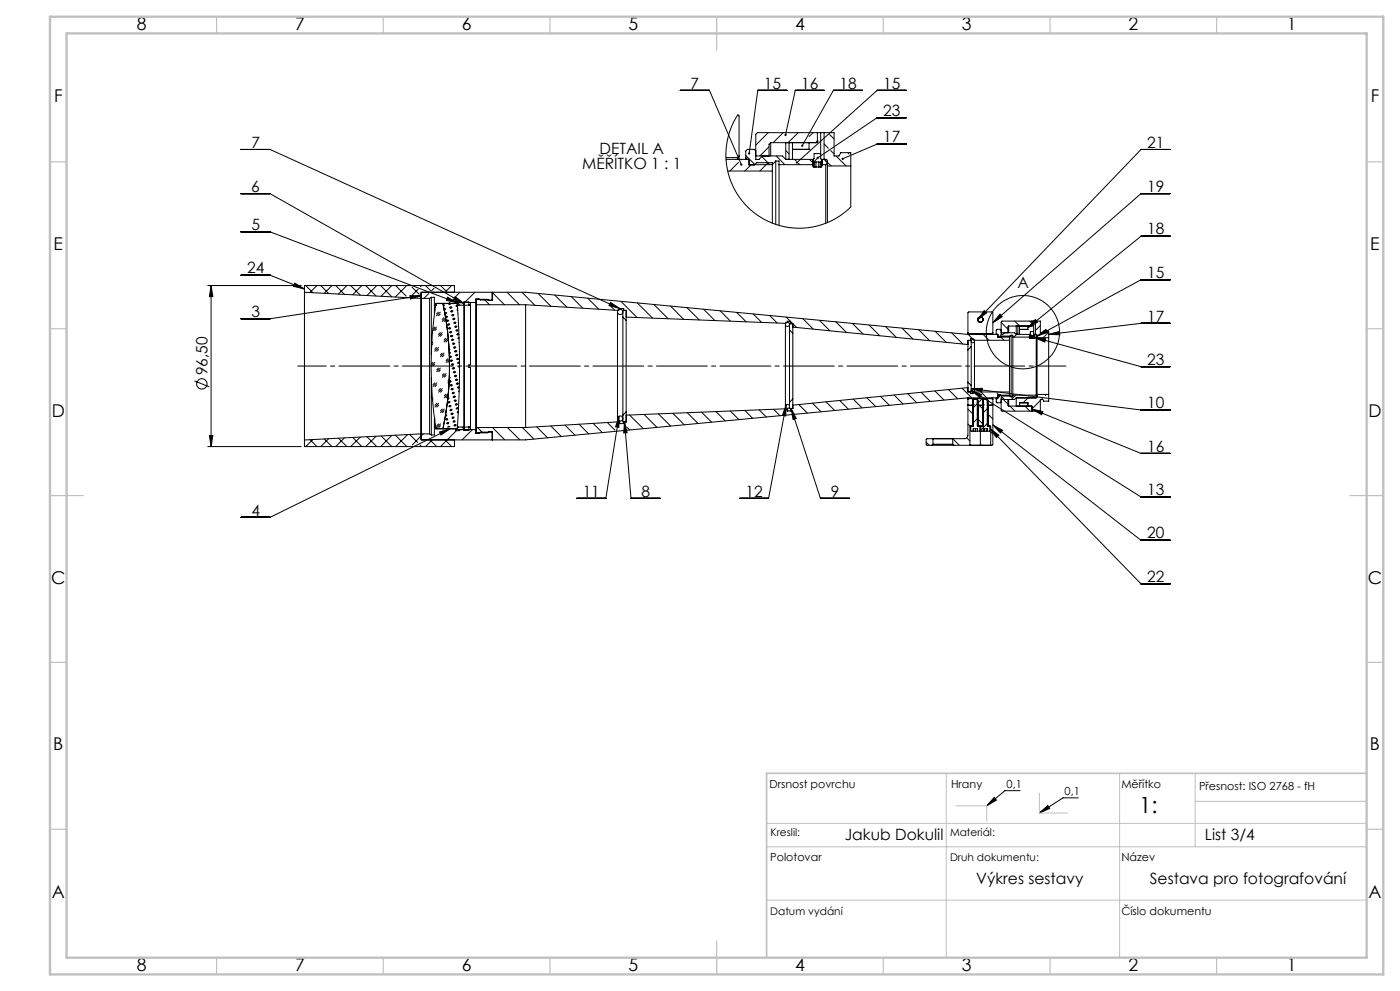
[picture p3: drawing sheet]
<svg xmlns="http://www.w3.org/2000/svg" width="420mm" height="297mm" viewBox="0 0 420 297" stroke-linecap="round" stroke-linejoin="round" font-family="sans-serif">
<g fill="none" stroke="#000" stroke-width=".3">
<path d="M204.1 27.1h8.7l9.6 22.2M230.5 39.8l-3.8 3.7M235 39.8l-3 3M236.1 27.1h-8.8l-2.5 18.9M239.5 39.8l-3.1 3M243.9 39.8l-1.2 1.1M245.2 39.8v3h-14M246.2 39.8h1M246.2 39.8v7.8l.3 .2M246.2 39.8h-19l-.5 .4v7.6h1l1-1.1M247.2 39.8v8l1 1M247.2 39.8h3v6.9h1.5l.5-.9h3v3.9"/>
<path d="M247.3 27.1h-8.7l-2.9 13.3M258.8 27.1h-8.8l-9.3 16.6M271.9 27.1h-8.8l-24 21.6M271.9 35.3h-8.8l-17.8 12-1.4 1.5M72.2 58h8.8l58.2 33M72.3 44.8h8.7l104.9 47.7M217.8 47.2h3.4M217.8 47.8h6.9v1.7h1.5l.8-.7h4.7v2.5M218 47.8l-.2 .1M218.3 51.3h13.4M221.2 47.2v.6M221.5 48.7l-2.5 2.6"/>
<path d="M221.7 46.7v-12l-.3-.3-1.4 2.4-1.1 2.5-.8 3.1-.3 2.6v3.3l.5 3 1.6 4.5 1.2 2.2 1.8 2.6 2.2 2.3 2.3 1.7 1.8 1.1 2.9 1.3 3 .9 2.8 .4 4.7-.1 4.9-1.2 3.9-1.9 3.8-3v-12.4M221.7 46.7v1.1M221.7 46.7l-.5 .5M222.5 47.8l-.2 .1M223.7 47.2v.6M223.7 47.2l.5 .6M223.7 46.6l2.8 2.8M225.2 49.5l-1.8 1.8M226.7 45.3l-.5-.5h-2l-.5 .5v1.9M226.7 46.7h8l1 1.1M228.5 46.9l2.5 2.5M230.4 48.8l-2.4 2.5"/>
<path d="M230.7 44l-2.7 2.7M231.2 42.8v3.9M231.2 42.8l-.5 .4v3.5M231.7 51.3v15.6M232.7 48.3v18.9M232.7 48.3l-1 1.1h-7M232.7 48.3h1v1.1M232.9 46.7l2.5 2.7M233.7 49.4v18.2M233.7 49.4h10M235.7 47.8h8.3M235.7 42.8v5"/>
<path d="M235.7 45.1l1 1M236.7 47.8v-5h1v5M237.7 44.8h.1M237.7 44.8h5M238.3 47.8l.6 .5M239.6 49l.4 .4M242.7 44.8h.1M242.7 42.8v2M242.9 47.8l1.1 1.1M243.7 49.4h.3M243.7 49.4h.4M243.7 49.6l.4 .2-.1 .3h2.4v-.3l.3-.2"/>
<path d="M243.7 49.6h.1M244 47.8l-.3 .3 .4 .3-.4 .2 .4 .3-.4 .2 .3 .3M244 47.8v1.3l-.3 .3M244 49.4l-.3 .2M244.4 50.1v-1.6h1.7v1.6M244.7 42.8h.1M244.8 48.5v1.6M245.2 42.3h.1M245.2 42.3l-.5 .5M245.6 48.5v1.6M246.2 46h-2v1.6l-.2 .2M246.4 47.8l.3 .2-.3 .3 .3 .2-.3 .3 .3 .2-.3 .4"/>
<path d="M246.4 49.4h.3M246.4 49.4l.3 .2M246.5 47.8h-.1M246.5 47.8h1.2M246.5 47.8v1.3l.2 .3M246.7 49.4h-.3M246.7 49.6h.1M246.7 49.4h1M247.2 47.6l.1 .2M247.2 43.1l1.3 1.3M247.7 47.8l.5 .4v1.5M247.7 49.4v17.5"/>
<path d="M247.7 47.8v.5M248.2 49.7v17M248.2 49.7h7M248.2 48.9l-.5 .5M248.2 48.6l1.1 1.1M248.9 40.3l1.3 1.4M249.2 45.2l1 .9M250.8 46.7l3 3M254.3 45.8l.4 .3M271.9 43.2h-8.8l-10.3 4.4M351 44.8h-8.7l-49 51M351 58h-8.7l-44.4 38.7"/>
<path d="M72.3 69.5h8.7l56.2 21.2M351 70.8h-8.7l-33.9 27.4M62.3 85.6h28M63.3 85.6l.6 3.3h-1.1zM63.3 85.6v48.2M72.3 82.5h8.7l10.3 4.1M88.4 84.9l2.9 1.7-3.2-.8zM91.3 87.6v44.3M91.3 87.6v-2h45v2M91.3 87.6l35 1.8M91.7 85.6l2.2 2.1M95.1 85.6l-2.1 2.1"/>
<path d="M96.2 85.6l2.4 2.4M99.6 85.6l-2.3 2.3M100.7 85.6l2.6 2.6M104.1 85.6l-2.6 2.5M105.2 85.6l2.9 2.9M108.5 85.6l-2.7 2.7M109.7 85.6l3.1 3.1M113 85.6l-2.9 3M114.2 85.6l3.3 3.4M117.5 85.6l-3.2 3.2M118.7 85.6l3.1 3.2M122 85.6l-3.4 3.4"/>
<path d="M123 88.6h3.3l-3.1 1zM123.6 86l2.2 2.2M125.4 86.7l-1.8 1.8M126.3 88.6l-45.3 6.9h-8.7M126.3 89.4v40.6M126.3 89.4v-1.8h31.4l132.7 12.6M126.3 89.4h2.6M126.5 85.6l-.3 .3M126.6 87.6l-.3 .2M127.7 85.6l1.5 1.5M128.6 88l-1.4 1.4M128.9 89.4v40.6"/>
<path d="M129.4 89.1v17.1M129.4 89.1h.9v2.4M129.4 89.1l-.5 .3M130.2 86.4l-.8 .8M130.3 91.5v2.5M130.3 91.5h.4M130.4 98l-.5 .5M130.7 91.5h.1M131 98l-1.1 1.1M131 98.6l-.6 .5M131 85.6v.1M131.5 93.6l-.5 .5"/>
<path d="M132.1 93.6l-1.1 1M132.1 99.7l-.5 .5M132.1 94.1l-.5 .5M132.2 85.6l1.7 1.7M132.6 99.7l-1 1.1M132.9 91a90.5 90.5 0 0 1 0 37.5l.2-.1M132.9 91h4.3a262.6 262.6 0 0 1 0 37.5M132.9 91h-2.1a122.3 122.3 0 0 0 0 37.5M133.1 91.3h-.1M133.2 95.2l-.6 .5M133.2 91.7h-.2M133.4 91.4l-.4 .1"/>
<path d="M133.5 92.4l-.3 .1M133.6 92.8l-.3 .1M133.7 95.3l-1.1 1M133.7 92.6l-.5 .1M133.7 95.8l-.5 .5M133.8 93.6l-.4 .1M133.8 94h-.3M134 93.7l-.5 .2M134.1 94.7l-.4 .1M134.2 95.1l-.4 .1M134.3 89.1l2.9 1.6-3.3-.7zM134.3 94.9l-.6 .1"/>
<path d="M134.4 95.9l-.4 .1M134.5 96.3h-.4M134.6 96l-.7 .2M134.7 97l-.4 .1M134.8 97.4l-.4 .1M134.9 97.2l-.7 .2M135 98.2h-.4M135.1 91l-.6 .1M135.1 98.6h-.4M135.1 90.4l-.4 .5M135.1 91.2l-.3 .1M135.2 98.3l-.7 .2"/>
<path d="M135.3 99.3l-.4 .1M135.4 91.9l-.4 .1M135.4 99.7l-.4 .1M135.5 92.3l-.4 .1M135.5 85.6l-1.7 1.7M135.5 99.4l-.7 .3M135.6 92.1l-.8 .1M135.6 93.1l-.3 .1M135.7 93.4l-.3 .2M135.9 93.2l-.8 .2M135.9 89.7h.1M136 94.2l-.4 .1"/>
<path d="M136.1 94.6l-.4 .1M136.2 94.4l-.7 .1M136.3 95.4l-.4 .1M136.4 95.7l-.4 .1M136.5 95.5l-.8 .2M136.6 88.9l2.6 2.1-3.1-1.2zM136.6 96.5l-.4 .1M136.7 96.9l-.4 .1M136.8 96.7l-.7 .1M136.9 97.6l-.4 .2M137 98l-.4 .1M137.1 97.8l-.7 .2"/>
<path d="M137.2 90.7v.2M137.2 90.7h2v.8M137.2 90.7v.8M137.2 92.6h.1M137.2 98.8l-.4 .1M137.2 91.5h.1M137.2 91.5h3.9M137.2 91.6l-.5 .2M137.2 91.4l-.3 .1M137.3 91.8l-.3 .1M137.3 90.7l.7 .8M137.3 92.8l-.2 .1"/>
<path d="M137.3 93h.1M137.3 99.2l-.4 .1M137.4 94h.1M137.4 99l-.7 .1M137.5 99.9l-.4 .1M137.7 90.3v.4M137.7 90.3l.5 .4M137.7 90.3h-1v.6h-5.9l-.1 .6M138 87.6l-1.3 1.3M138.2 90.7h4.5M138.2 90.7h.1M139.2 91.5v36.5"/>
<path d="M139.2 91.5v-1h1.5v1M139.6 90.5l-.3 .3M140.7 91.5h.1M141.1 91.5v17.9h-.4v.7h.4v17.8M141.1 90.7v.8M142.5 87.6l-3.1 3.1M142.7 90.7v38.1M142.9 91.3v36.8M142.9 91.3h14.8M143.7 89.6v.1M143.7 89.6l.4 .3h3.6M143.7 89.6h-1v1.1"/>
<path d="M145.2 89.7l1.7 1.6M147.7 87.7l3.6 3.6M147.7 87.6v2.5h-.9l-.6-.4h-3.3v1.6M152.1 87.6l3.7 3.7M156.6 87.6l3.9 3.9M157.7 91.3v36.8M157.7 91.3l27.7 1.7M161.4 87.9l3.9 3.9M166.4 88.4l3.7 3.7M171.4 88.9l3.4 3.5M176.3 89.4l3.3 3.3M183.1 90.6l2.8 1.9-3.2-.9z"/>
<path d="M183.2 91.8l1.2 1.2M185.2 93.5v31.9M185.4 93h.1M185.9 92.5v.2M185.9 92.5h1.2v.5M185.9 92.5l-.5 .5M186.3 90.3l4.8 4.8M186.9 95v29.4M186.9 95v-2h1v3M186.9 95l1 1M187.9 96v27.4M187.9 95l47.8 1.9"/>
<path d="M191.2 90.8l4.6 4.5M196.2 91.3l4.2 4.2M201.2 91.7l3.9 4M206.1 92.2l3.7 3.7M211.1 92.7l3.4 3.4M216 93.1l3.1 3.2M221 93.6l2.8 2.8M226 94.1l2.5 2.5M230.9 94.6l2.3 2.2M235.6 97.2v24.6M235.7 96.9v.1M235.9 95l3.1 3.1"/>
<path d="M236.3 96.3v.3M236.3 96.3h.8v.7M236.3 96.3l-.6 .6M236.9 98.9v21.7M236.9 98.9v-1.9h.9v2.9M236.9 98.9l.9 1M237.8 99.9v19.7M237.8 98l52.6 5.3M240.8 95.5l3.2 3.1M245.8 96l3.2 3.1M250.8 96.4l3.1 3.2M255.7 96.9l3.2 3.2"/>
<path d="M260.7 97.4l3.2 3.2M265.6 97.9l3.3 3.2M270.6 98.4l3.3 3.2M275.6 98.8l3.3 3.3M280.5 99.3l3.4 3.3M285.5 99.8l3.4 3.3M290.4 99.7v.5M290.4 99.7v-6l.2-.2h7l.3 .2v6M290.4 99.7l.2 .3M290.6 100v.2M290.6 100h7M295.2 93.1l.8 .7-2.7 2z"/>
<path d="M297.6 100v.2M297.9 99.7v.5M297.9 99.7l-.3 .3M298.9 100v.2M298.9 100l.2 .2M300 94.2l.7 .7-2.8 1.8zM300.4 96.7l2 1.9M300.4 99l-.3-.3h-1l-.2 .3v1M300.4 99.7h3.9l.6 .5M302.6 97.7v2M302.6 97.7l-.2 .3v1.7M304.4 96.2l1.5 1.5"/>
<path d="M304.9 97.7v2.5M305.4 99.8l-1.2 1.2M305.9 98.7h2.5M308.4 97.7v1h-2.5M308.9 96.2l.5 .5M309.4 97.7h.1M309.6 97.5h.1M309.6 96.2v1.5h-7M309.6 97.5l-.2 .2M310.1 96.2h.5M310.1 99.4h-1l-.1 .8M310.1 96.2l.1 4"/>
<path d="M310.1 96.2h-9.5l-.2 .3v3.7h.4l.5-.5M310.6 95.7l.7 .9-2.9 1.6zM310.6 96.2v4l.5 .5M310.6 96.2h1.5v3.5h.7l.3-.5h1.5v2M312.1 97.6l-1.5 1.5M314.6 99.6l-1.7 1.6M351 83.9h-8.7l-31.2 16.8M351 96.9h-8.7l-27.7 3.3M58.3 114.2l4.5 1.8M129.4 113.2v17.1M129.9 102.5l-.4 .3M129.9 108.6l-.6 .5"/>
<path d="M129.9 103l-.4 .4M129.9 119.2l-.2 .2M129.9 119.8l-.1 .1M130.4 108.6l-1.1 1.1M130.4 114.8l-.5 .5M130.4 109.2l-.5 .5M131 104.1l-.6 .6M131 114.8l-1.1 1M131 115.3l-.5 .5M131.6 104.1l-1.2 1.2M131.6 110.3l-.6 .5M131.6 104.7l-.6 .6"/>
<path d="M132.1 110.3l-1.1 1.1M132.1 116.4l-.5 .6M132.1 110.9l-.5 .5M132.6 105.8l-.5 .6M132.6 100.3l-.5 .5M132.7 116.4l-1.1 1.1M132.7 117l-.5 .5M133.2 105.8l-1.1 1.1M133.2 112l-.5 .5M133.2 106.4l-.5 .5M133.7 101.4l-.5 .5M133.8 112l-1.1 1.1"/>
<path d="M133.8 118.1l-.5 .5M133.8 112.5l-.6 .6M134.3 101.4l-1.1 1.1M134.3 107.5l-.5 .6M134.3 101.9l-.5 .6M134.4 118.1l-1.1 1.1M134.4 118.7l-.6 .5M134.5 119.2h-.1M134.6 119.6l-.3 .1M134.7 104.8h.1M134.8 113.8l-.4 .4M134.8 119.3l-.5 .1"/>
<path d="M134.8 113h.1M134.8 107.6l-1 1M134.8 108.1l-.4 .5M134.9 104.6h-.2M134.9 105.5l-.1 .1M135 113.3l-.2 .1M135 105.9l-.2 .1M135.1 113.1l-.3 .1M135.2 105.7l-.4 .1M135.2 114.1l-.4 .1M135.2 106.7l-.3 .1M135.3 114.5l-.4 .1"/>
<path d="M135.3 107.1l-.3 .1M135.4 114.2l-.7 .2-.3 .4M135.5 106.9l-.7 .1M135.5 115.2l-.4 .1M135.5 107.8l-.3 .1M135.6 115.6l-.4 .1M135.6 100.5h-.3M135.6 108.2l-.3 .1M135.7 100.9h-.4M135.7 115.4l-.7 .2M135.8 108l-.8 .2M135.8 116.4l-.4 .1"/>
<path d="M135.9 100.6l-.8 .2M135.9 109l-.4 .1M135.9 101.6l-.4 .1M135.9 116.8l-.4 .1M136 109.4l-.4 .1M136 102l-.4 .1M136 116.5l-.7 .2M136.1 109.1l-.7 .2M136.1 117.5l-.4 .1M136.2 101.7l-.8 .2M136.2 110.1l-.4 .1M136.2 102.8h-.3"/>
<path d="M136.2 117.9l-.3 .1M136.3 110.5l-.4 .1M136.3 103.1l-.3 .1M136.3 117.7l-.7 .2M136.4 110.3l-.8 .2M136.4 118.7l-.4 .1M136.5 102.9l-.8 .2M136.5 111.3l-.4 .1M136.5 103.9l-.3 .1M136.5 119.1l-.4 .1M136.6 111.7l-.4 .1M136.6 104.3l-.3 .1"/>
<path d="M136.7 118.8l-.8 .2M136.7 111.4l-.7 .2M136.7 119.8l-.4 .1M136.8 104l-.8 .2M136.8 112.4l-.4 .1M136.8 105.1h-.3M136.9 112.8l-.4 .1M136.9 120l-.7 .2M136.9 105.4l-.3 .1M137 112.6l-.7 .2M137.1 105.2l-.8 .2M137.1 113.6l-.4 .1"/>
<path d="M137.1 106.2l-.3 .1M137.2 114h-.4M137.2 106.6l-.3 .1M137.3 113.7l-.7 .2M137.4 106.3l-.8 .2M137.4 114.7l-.4 .1M137.4 107.3l-.3 .1M137.5 115.1l-.4 .1M137.5 107.7l-.3 .1M137.6 114.9l-.7 .2M137.6 100.3l-.4 .1M137.7 100.1l-.7 .2"/>
<path d="M137.7 107.5l-.8 .2M137.7 115.9l-.4 .1M137.7 101.3l-.4 .1M137.7 101.1l-.3 .1M137.7 101.5l-.2 .1M137.8 102.5l-.2 .1M137.8 117.3l-.3 .1M137.8 108.5l-.4 .1M137.8 117.1h-.1M137.8 116.3l-.4 .1M137.8 116.1l-.6 .1M137.8 110.1h.1"/>
<path d="M137.9 108.7l-.7 .1M137.9 109.9l-.4 .1M137.9 109.7h-.2M137.9 108.9l-.4 .1M237.8 119.6v2.8h-.9v-1.8M237.8 119.6l-.9 1M256 119.6l2.6 2.6M260 119.2l2.7 2.6M264.1 118.8l2.7 2.7M268.2 118.4l2.7 2.7M272.3 118l2.7 2.7M276.4 117.6l2.7 2.7"/>
<path d="M280.5 117.2l2.7 2.7M284.6 116.8l2.7 2.7M288.6 116.3l2.9 2.9M290.4 119.2v.5M290.4 104.9v9.6M290.4 119.2l-132.7 12.6h-31.4v-1.8M290.4 100.2h9v.9h.7l.4-.4h2.4v1.3M290.4 114.5v2.9h1v-1.9M290.4 119.7v1.5M290.4 114.5l1 1M290.4 116.2l-52.6 5.2M290.4 100.2l1.3 1.3"/>
<path d="M290.5 114.7l-.1 .1M290.6 119.2v.3M290.6 119.5h1.4M290.6 119.5l-.2 .2M291.2 117.4v.6h.6M291.4 116.5l50.9 6.4h8.7M291.4 116.9l50.9 32h8.7M291.4 116.5l3.3-.1-.1 1zM291.4 116.9l3 1.4-.5 .8zM291.4 103.9v11.6M291.4 103.9v-1.9h-1v2.9M291.4 103.9l-1 1"/>
<path d="M291.8 117.4v.6M291.8 101.5v.2M291.8 101.5h-.6v.5M291.8 101.5l.5 .5M291.9 120h.1M292 101.7l.3 .4M292 119.8h.1M292 119.5h1.2M292 119.8h1.2M292 119.5v1.8M292 119.9l-.1 .1M292.3 117.2v.3"/>
<path d="M292.3 117.5h10.6M292.3 102h10.6M292.3 117.5l-.5 .5M292.3 102h.1M292.3 102.2v14.8M293.2 119.8v.1M293.2 119.9l.2 .1M293.2 119.5v1.8M293.2 119.5h1.8M293.4 120h.1M294.3 117.5l1.7 1.7M294.6 119.6l-2.7 2.7"/>
<path d="M294.9 120h.1M295 100.2l1.7 1.8M295 119.8h.1M295 119.5h1.2M295 119.8h1.2M295 119.5v1.8M295 119.9l-.1 .1M296.2 119.8v.1M296.2 119.9l.2 .1M296.2 119.5v1.8M296.2 119.5h1.4M296.4 120h.1"/>
<path d="M297.6 119.2v.3M297.6 119.5l.3 .2M297.9 119.2v.5M297.9 119.7v1.5M298.9 119.2v.3M298.9 119.5v1l.2 .2h1l.3-.2M299.1 117.9l.5 .5M299.1 119.2l-.2 .3M299.4 118.4h3.5l.5 .6M300.2 101l1 1M300.2 118.4l-1.3 1.4M300.5 100.2l-.8 .8"/>
<path d="M301 119.7l1.4 1.4M302.4 119.7v1.8l.2 .2M302.6 119.7v2M302.9 102v15.5M302.9 117.5v1.2h-2.4l-.4-.3h-.7v.8h-9M303.4 100.5v18.5M303.4 100.5l-.5 .5h-3.5M303.4 100.5h.4v.5M303.8 101v17.4M303.8 101h5.1M303.8 118.4h7.1M303.8 118.4v.6h-.4"/>
<path d="M304.7 118.5l-1.3 1.2M304.9 100.2h4.1M304.9 119.2l-.6 .5h-3.9M304.9 119.2h6M304.9 119.2v2.5M305.4 100.2v-2.5h.5v2.5M308.7 119l-1.8 1.7M308.9 101h.1M308.9 100.9h.1M308.9 100.9l.1 .1M309 100.7l-.4 .3M309 100.8l.2 .2"/>
<path d="M309 101.2h.1M309 101h.1M309 100.2v.6M309 100.2h.1M309 101.3h1.2M309 101v.2M309 100.8l-.1 .1M309 100.2l-.1 .8M309.2 101.4v-.8h.9v.8M309.4 100.6v.8M309.8 100.6v.8M310.2 100.2l.2 .2-.2 .4 .2 .1"/>
<path d="M310.2 101h.1M310.2 101.2v.1M310.2 101h.2M310.2 100.2h.7M310.2 101l.2 .1M310.2 100.2l.2 .8M310.4 101.1l31.9 8.8h8.7M310.4 101.1l3.3 .4-.3 1zM310.4 100.9h.1M310.4 100.9l-.2 .1M310.4 101.1l-.2 .1M310.4 101h.5"/>
<path d="M310.9 100.2l.2 .2v.8M310.9 101v17.4M310.9 119v.2M310.9 100.2v.3M310.9 118.4l.2 .3M311.1 100.7l2.7-2 .5 .9zM311.1 101.2v17M311.1 118.2v.8l-.2 .2M311.1 101.2h3.5M311.1 118.2h3.5M311.1 118.7l-.5 .5M311.1 100.8l-.2 .2"/>
<path d="M312.7 119.4l-.3 .3M313.9 118.2l-.3 .3M314.6 100.2l3.2-.9 .2 1zM314.6 101.2v17M314.6 118.2v2h-1.5l-.3-.5h-.7v3.5h-11.5l-.2-.2v-3.8h.4l.5 .5M62.3 133.8h28M62.8 130.6h1.1l-.6 3.2zM93 131.8l2.1 2M93.9 131.7l-2.2 2.1M97.3 131.5l2.3 2.3M98.6 131.5l-2.4 2.3M101.5 131.3l2.6 2.5"/>
<path d="M103.3 131.2l-2.6 2.6M105.8 131.1l2.7 2.7M108.1 131l-2.9 2.8M110.1 130.9l2.9 2.9M112.8 130.7l-3.1 3.1M114.3 130.7l3.2 3.1M117.5 130.5l-3.3 3.3M118.6 130.4l3.4 3.4M122.3 130.2l-3.6 3.6M122.9 130.2l2.4 2.4M126 133.3l.5 .5M126.3 130l-35 1.9"/>
<path d="M126.3 131.6l.3 .2M126.3 130h2.6M127 130l-3.3 3.3M128.9 130l.5 .3M129 131.9l2 1.9M129.6 131.8l-1.9 2M130.3 125.4v2.6M130.3 128h.4M130.3 128v2.3h-.9M130.5 125.4l-.1 .1M130.5 125.9l-.1 .1M130.7 128h.1"/>
<path d="M130.7 128l.1 .5M130.8 128.5h6.4M130.8 128.5h5.9M130.8 128.5h.1M131 120.9l-.5 .5M131.6 120.9l-1.1 1.1M131.6 127l-.5 .6M131.6 121.5l-.5 .5M131.9 129.5l3.1-1-2.7 1.9zM132.2 127l-1.1 1.2M132.2 127.6l-.6 .5M132.7 122.6l-.5 .5"/>
<path d="M133.2 123.2l-.5 .5M133.3 122.6l-1.1 1.1M133.5 131.8l2 2M133.8 124.3h-.1M133.9 124.7l-.3 .1M134.1 124.4l-.5 .2M134.1 125.4l-.3 .1M134.2 125.8l-.3 .1M134.4 125.6l-.8 .2M134.4 126.6l-.3 .1M134.5 127l-.3 .1M134.7 126.7l-.8 .2"/>
<path d="M134.8 127.7l-.4 .1M134.8 120.3l-.4 .1M134.9 120.7l-.4 .1M135 127.9l-.7 .2M135 128.5l-54 26.5h-8.7M135.1 120.5l-.8 .2M135.1 121.5l-.3 .1M135.2 121.9l-.3 .1M135.4 121.6l-.8 .2M135.4 122.6l-.3 .1M135.5 123l-.3 .1M135.7 122.8l-.8 .2"/>
<path d="M135.7 123.8l-.3 .1M135.9 124.2h-.4M136 123.9l-.8 .2M136 124.9l-.3 .1M136.1 125.3l-.3 .1M136.3 125.1l-.8 .2M136.3 131.8v2h-45v-1.9M136.3 126.1h-.3M136.5 126.5h-.4M136.6 126.2l-.7 .2M136.7 127.2l-.4 .1M136.7 128.5v.6h1"/>
<path d="M136.8 127.6l-.4 .1M136.8 120.2l-.3 .1M136.9 129.1l-4.7 4.7M136.9 127.3l-.8 .3M136.9 128.4h-.3M137 121l-.3 .1M137.1 121.4l-.3 .1M137.2 128.5v.2M137.2 128h.1M137.2 128v.7M137.3 121.1l-.8 .2M137.3 122.1l-.3 .1"/>
<path d="M137.4 122.5l-.3 .1M137.5 123.7l-.1 .1M137.5 123.5l-.4 .1M137.5 123.3l-.2 .1M137.5 122.3l-.7 .2M137.7 128.7v.4M138.2 128.8h4.5M138.2 128.7v.1M138.2 128.8l-.5 .3M138.6 128l1 1M139.2 128v1h1.5v-1M139.2 128v.7h-2"/>
<path d="M140.7 127.9v.1M141.1 127.9l-3.9 .1M141.1 127.9v.9M141.7 128.8l-3.1 3M142.7 128.8v1.1h1M142.9 128.1v1.6h3.3l.6-.3h.9v2.4M142.9 128.1h14.8M143.2 128.1l1.7 1.6M143.7 129.7v.2M147.7 131.8h-.1M147.7 129.5h-3.6l-.4 .4M147.7 128.1l3.7 3.7"/>
<path d="M152.2 128.1l3.8 3.7M156.7 128.1l3.5 3.5M161 127.9l3.3 3.3M165.2 127.7l3.2 3.1M169.5 127.4l3 3M173.7 127.1l2.9 2.9M177.9 126.9l2.8 2.7M182.2 126.6l2.3 2.3M185.4 125.8v.6M185.4 126.4l-27.7 1.7M185.4 126.4l.5 .6M185.7 124.7v3.4l-1-.2z"/>
<path d="M185.7 124.7l-3.9 24.7h-8.8M185.9 126.2v.8M187.1 126.4v.6h-1.2M187.4 126.4l1.9 23h8.7M187.4 126.4l.7 3.3h-1zM187.9 123.4v3h-1v-2M187.9 123.4l-1 1M188 128l.9 .9M188.9 124.4l4.1 4.1M193.2 124.2l3.9 3.9M197.5 124l3.7 3.7M201.9 123.9l3.4 3.4"/>
<path d="M206.2 123.7l3.2 3.2M210.5 123.5l3 3M214.8 123.4l2.8 2.7M219.1 123.2l2.6 2.6M223.4 123l2.4 2.4M227.8 122.8l2.1 2.2M232.1 122.7l1.9 1.9M235.7 122v.5M235.7 122.5l-47.8 1.9M235.7 122.5l.6 .7M235.8 121.3l-.1 3.4-1-.2zM235.8 121.3l-5.2 28.1h-8.7"/>
<path d="M236.3 122.4v.8M236.3 123.2h.8M237.1 123.2h.1M237.1 122.4v.8M237.3 122.4l8.8 27h8.8M237.3 122.4l1.6 3-1 .3zM239.6 121.2l2.6 2.6M243.7 120.8l2.6 2.6M247.8 120.4l2.6 2.6M251.9 120l2.6 2.6M277.8 132.5l1 1M279.5 133.5h6.7"/>
<path d="M279.9 131.5h5.9M279.9 133.1h5.9M279.9 131.5h.1M279.9 131.5h-1.8l-.3 .2v1.5l.3 .3h1.4M279.9 131.5v1.6M279.9 133.1l-.4 .4M285.8 131.5l2 2M285.8 131.5h.1M285.8 133.1l.4 .4M285.8 131.5v1.6M286.2 133.5h4.8M290 131.2l1 1"/>
<path d="M290.4 127.1l.6 .6M290.4 122.6l1.4 1.4M290.4 121.2v.3M290.4 121.5v9a1.09 1.09 0 0 1-1.1 1h-3.5M290.4 121.5h1.5M290.4 121.2l.2 .3M291 133.5h.1M291 133.5h3.1M291 127.7h.9M291 127.7v5.8M291.2 127.7l.1 1.5h2.6l.1-1.5M291.9 127.5l.1 .1-.1 .1"/>
<path d="M291.9 126.5l.1 .1-.1 .1 .1 .4M291.9 125.5l.1 .1-.1 .1M291.9 125h.1M291.9 124.5l.1 .3M291.9 123.5l.1 .1-.1 .2 .1 .3M291.9 122.5l.1 .1-.1 .1M291.9 122.2l.1 .1-.1 .2M291.9 122.2h.1M291.9 121.5l.1 .3M291.9 121l.1 .4M291.9 120.8l.1 .1-.1 .1M291.9 120.3h.1l-.1 .4"/>
<path d="M291.9 120l.1 .1-.1 .1M291.9 121.5h.1M291.9 120.2v.1M291.9 120.7v.1M291.9 121h.1M291.9 121.5l-.1 6.2M291.9 127.2l.1 .1M291.9 125.8h.1M291.9 125l.1 .1M291.9 124.2l.1 .2M291.9 122.8h.1M292 127.3h.1"/>
<path d="M292 127.1h.1M292 125.9l-.1 .6M292 125.8h.1M292 125.1l-.1 .4M292 125.1h.1M292 124.8h.1M292 124.4h.1M292 124.1h.1M292 122.9l-.1 .6M292 122.8h.1M292 122.1h.1M292 121.8h.1"/>
<path d="M292 121.4h.1M292 129.2h.1M292 121.3h.1M292 129.2v-.7h1.2v.7M292 127.4l-.1 .1M292 127.1l-.1 .1M292 124.9l-.1 .1M292 124.4l-.1 .1M292 124.1l-.1 .1M292 122.1l-.1 .1M292 121.9v.2M292 121.4l-.1 .1"/>
<path d="M292.7 128.5v.7M293.2 121.4h.1M293.2 121.8v.1M293.2 122.1h.1M293.2 122.8v.1M293.2 122.9l.2 .6M293.2 124.1h.1M293.2 124.4h.1M293.2 124.8v.1M293.2 125.1h.1M293.2 125.1l.2 .4M293.2 125.8v.1"/>
<path d="M293.2 125.9l.2 .6M293.2 127.1h.1M293.2 127.3v.1M293.2 121.4l.2 .1M293.2 121.9l.2 .1-.2 .1M293.2 122.1l.2 .1M293.2 124.1l.2 .1M293.2 124.4l.2 .1M293.2 124.9l.2 .1M293.2 127.1l.2 .1M293.2 127.4l.2 .1M293.2 121.3h.1"/>
<path d="M293.2 121.3l.2 .2M293.3 125.4l-1.4 1.4M293.4 120l-.2 .1 .2 .1M293.4 120.3h-.2l.2 .4M293.4 120.8h-.2l.2 .2M293.4 121l-.2 .4M293.4 121.5l-.2 .3M293.4 122.2h.1M293.4 122.2l-.2 .1 .2 .2M293.4 122.5l-.2 .1 .2 .1M293.4 123.5l-.2 .6M293.4 124.5l-.2 .3"/>
<path d="M293.4 125h.1M293.4 125.5l-.2 .1 .2 .1M293.4 126.5l-.2 .6M293.4 127.5l-.2 .1 .2 .1M293.4 121.5h.1M293.4 120.2v.1M293.4 120.7v.1M293.4 121h.1M293.4 121.5v6.2M293.4 122.8h-.2M293.4 124.2l-.2 .2M293.4 125l-.2 .1"/>
<path d="M293.4 125.8h-.2M293.4 127.2l-.2 .1M293.4 127.7h1.5M293.4 121.5h1.5M293.4 125.6l1.4 1.4M293.8 121.5l1.2 1.1-.1 .1M294.1 133.5h.1M294.1 133.5h3.1M294.1 133.5h3.2M294.1 127.7v5.8M294.2 127.7l.1 1.5h2.6l.1-1.5M294.9 127.5l.1 .1-.1 .1"/>
<path d="M294.9 126.5l.1 .1-.1 .1 .1 .4M294.9 125.5l.1 .1-.1 .1M294.9 125h.1M294.9 124.5l.1 .3M294.9 123.5l.1 .1-.1 .2 .1 .3M294.9 122.2l.1 .1-.1 .2M294.9 122.2h.1M294.9 121.5l.1 .3M294.9 121l.1 .4M294.9 120.8l.1 .1-.1 .1M294.9 120.3h.1l-.1 .4M294.9 120l.1 .1-.1 .1"/>
<path d="M294.9 121.5h.1M294.9 127.2l.1 .1M294.9 124.2l.1 .2M294.9 120.2v.1M294.9 120.7v.1M294.9 121h.1M294.9 121.5l-.1 6.2M294.9 125.8h.1M294.9 125l.1 .1M294.9 122.8h.1M295 129.2v-.7h1.3v.7M295 127.3h.1"/>
<path d="M295 127.1h.1M295 125.9l-.1 .6M295 125.8h.1M295 125.1l-.1 .4M295 125.1h.1M295 124.8h.1M295 124.4h.1M295 124.1h.1M295 122.9l-.1 .6M295 122.8h.1M295 122.1h.1M295 121.8h.1"/>
<path d="M295 121.4h.1M295 121.3h.1M295 121.9v.2M295 127.4l-.1 .1M295 127.1l-.1 .1M295 124.9l-.1 .1M295 124.4l-.1 .1M295 124.1l-.1 .1M295 122.1l-.1 .1M295 121.4l-.1 .1M295.4 128.5v.7M296.1 128.5v.7"/>
<path d="M296.2 121.4h.1M296.2 121.8v.1M296.2 122.1h.1M296.2 122.8v.1M296.2 122.9l.2 .6M296.2 124.1h.1M296.2 124.4h.1M296.2 124.8v.1M296.2 125.1h.1M296.2 125.1l.2 .4M296.2 125.8v.1M296.2 125.9l.2 .6"/>
<path d="M296.2 127.1h.1M296.2 127.3v.1M296.2 121.9l.2 .1-.2 .1M296.2 124.9l.2 .1M296.2 127.4l.2 .1M296.2 121.4l.2 .1M296.2 122.1l.2 .1M296.2 124.1l.2 .1M296.2 124.4l.2 .1M296.2 127.1l.2 .1M296.2 121.3h.1M296.2 126.9l-2 2"/>
<path d="M296.2 121.3l.2 .2M296.3 122.4l-1.4 1.4M296.4 120l-.2 .1 .2 .1M296.4 120.3h-.2l.2 .4M296.4 120.8h-.2l.2 .2M296.4 121l-.2 .4M296.4 121.5l-.2 .3M296.4 122.2h.1M296.4 122.2l-.2 .1 .2 .2M296.4 122.5l-.2 .1 .2 .1M296.4 123.5l-.2 .6M296.4 124.5l-.2 .3"/>
<path d="M296.4 125h.1M296.4 125.5l-.2 .1 .2 .1M296.4 126.5l-.2 .6M296.4 127.5l-.2 .1 .2 .1M296.4 121.5h.1M296.4 127.7h.8v5.8M296.4 120.2v.1M296.4 120.7v.1M296.4 121h.1M296.4 121.5v6.2M296.4 122.8h-.2M296.4 124.2l-.2 .2"/>
<path d="M296.4 125l-.2 .1M296.4 125.8h-.2M296.4 127.2l-.2 .1M296.4 121.5h1.5M296.4 124.1l1.5 1.5M297 128.4l45.3 46.6h8.7M297 128.4l2.6 2-.7 .7zM297.2 129.4l.7 .7M297.4 121.2l-.2 .3M297.9 127.3l44.4 34.6h8.7M297.9 127.3l2.9 1.7-.7 .8zM297.9 121.2v.3"/>
<path d="M297.9 121.5v11.7l-.7 .3M297.9 121.2l-.3 .3M302.6 121.7h7v1.5M303 121.7l1.5 1.5M305.9 121.7v-1h2.5v1M307.5 121.7l1.5 1.5M309.4 121.7l.2 .3M309.6 122.6l32.7 13.3h8.7M309.6 122.6l3.2 .8-.3 .9zM309.7 122.5h-.1M312.1 120l-2.1 2.2M298.2 239l.7 .8-2.9 1.7z"/>
<path d="M306 237h-4.5l-5.5 4.5M323.5 239.1h-4.6l-7.1 4.6M311.8 243.7l2.5-2.3 .6 .9z"/>
<circle cx="186.1" cy="93.5" r=".8"/>
<circle cx="236.2" cy="97.2" r=".63"/>
<circle cx="294.1" cy="95.8" r=".78"/>
<circle cx="294.1" cy="95.8" r=".81"/>
<circle cx="306.9" cy="99.6" r="11"/>
<circle cx="60.5" cy="115" r="1.56"/>
<circle cx="291.8" cy="117" r=".49"/>
<circle cx="291.9" cy="102.2" r=".51"/>
<circle cx="186" cy="125.4" r=".8"/>
<circle cx="236.2" cy="121.8" r=".61"/>
</g>
<path d="M89.4 109.7h230.4" fill="none" stroke="#000" stroke-width=".3" stroke-dasharray="15.2 1.3 1.3 1.3" stroke-dashoffset="6.7"/>
<path d="M283.9 231.8v55.2M311.8 237.7v6h8.5M335.9 231.8v55.2M358.6 231.8v22M230 246.8h180M230 253.8h180M286.8 241.5h9.2v4.6M358.6 240.2h51.4M230 269.8h180" fill="none" stroke="#c0c0c0" stroke-width=".3"/>
<g fill="none" stroke="#c0c0c0" stroke-width=".35">
<path d="M65 5v5M115 5v5M165 5v5M215 5v10M265 5v5M315 5v5M365 5v5M15 48.5h5M410 48.5h5M15 98.5h5M410 98.5h5M15 148.5h10"/>
<path d="M405 148.5h10M15 198.5h5M410 198.5h5M15 248.5h5M410 248.5h5M65 287v5M115 287v5M165 287v5M215 282v10M265 287v5M315 287v5M365 287v5"/>
</g>
<path d="M410 231.8h-180v55.2" fill="none" stroke="#c0c0c0" stroke-width=".5"/>
<path d="M15 5h400v287h-400zM20 10h390v277h-390z" fill="none" stroke="#c0c0c0" stroke-width=".7"/>
<g fill="#000">
<path d="M63.3 85.6l.6 3.3h-1.1zM62.8 130.6h1.1l-.6 3.2z"/>
<path d="M295.2 93.1l.8 .7-2.7 2zM300 94.2l.7 .7-2.8 1.8zM310.6 95.7l.7 .9-2.9 1.6zM310.4 101.1l3.3 .4-.3 1zM311.1 100.7l2.7-2 .5 .9zM314.6 100.2l3.2-.9 .2 1zM291.4 116.5l3.3-.1-.1 1zM291.4 116.9l3 1.4-.5 .8zM309.6 122.6l3.2 .8-.3 .9zM297.9 127.3l2.9 1.7-.7 .8zM297 128.4l2.6 2-.7 .7zM235.8 121.3l-.1 3.4-1-.2zM237.3 122.4l1.6 3-1 .3zM187.4 126.4l.7 3.3h-1zM185.7 124.7v3.4l-1-.2zM131.9 129.5l3.1-1-2.7 1.9zM136.6 88.9l2.6 2.1-3.1-1.2zM134.3 89.1l2.9 1.6-3.3-.7zM88.4 84.9l2.9 1.7-3.2-.8zM123 88.6h3.3l-3.1 1zM183.1 90.6l2.8 1.9-3.2-.9zM222.1 49.1v.4l.4 .1-.1-.3 .2 .3v-.5zM224.5 45.8l-.1 .3 .3 .3 .1-.4-.1 .4a.34 .34 0 0 0 .4-.5 .34 .34 0 0 0-.6-.1zM235.4 40.2l-.1 .4 .3 .2 .1-.4-.1 .4a.35 .35 0 0 0 .4-.4 .35 .35 0 0 0-.6-.2zM245.1 47.1l-.1 .4 .3-.2-.3 .2a.34 .34 0 0 0 .5 .1 .34 .34 0 0 0 .1-.5 .34 .34 0 0 0-.5 0zM252.6 47.3l-.1 .4 .3-.1-.3 .1a.34 .34 0 0 0 .4 .2 .34 .34 0 0 0 .2-.5 .34 .34 0 0 0-.5-.1zM240.4 43.5l.1 .5 .2-.3-.2 .3a.34 .34 0 0 0 .5-.1 .34 .34 0 0 0-.1-.5 .34 .34 0 0 0-.5 .1zM238.9 48.4l-.1 .5 .3-.2-.3 .3a.33 .33 0 0 0 .5 0 .33 .33 0 0 0 0-.5 .33 .33 0 0 0-.4-.1z"/>
<path d="M298.2 239l.7 .8-2.9 1.7zM311.8 243.7l2.5-2.3 .6 .9z"/>
</g>
<text font-size="6.7" x="341.8" y="243.8">1:</text>
<g font-size="5.3">
<text x="41" y="8.9">8</text>
<text x="88.5" y="8.9">7</text>
<text x="138.5" y="8.9">6</text>
<text x="188.5" y="8.9">5</text>
<text x="238.5" y="8.9">4</text>
<text x="288.5" y="8.9">3</text>
<text x="338.5" y="8.9">2</text>
<text x="386" y="8.9">1</text>
<text x="16.2" y="30.7">F</text>
<text x="411.2" y="30.7">F</text>
<text x="16.1" y="74.9">E</text>
<text x="411.1" y="74.9">E</text>
<text x="15.5" y="124.9">D</text>
<text x="410.5" y="124.9">D</text>
<text x="15.4" y="174.9">C</text>
<text x="410.4" y="174.9">C</text>
<text x="16" y="224.9">B</text>
<text x="411" y="224.9">B</text>
<text x="15.5" y="269.2">A</text>
<text x="410.5" y="269.2">A</text>
<text x="41" y="290.9">8</text>
<text x="88.5" y="290.9">7</text>
<text x="138.5" y="290.9">6</text>
<text x="188.5" y="290.9">5</text>
<text x="238.5" y="290.9">4</text>
<text x="288.5" y="290.9">3</text>
<text x="338.5" y="290.9">2</text>
<text x="386" y="290.9">1</text>
</g>
<g font-size="4.7">
<text x="207.2" y="26.6">7</text>
<text x="229.1" y="26.6">15</text>
<text x="240.4" y="26.6">16</text>
<text x="251.8" y="26.6">18</text>
<text x="264.9" y="26.6">15</text>
<text x="264.9" y="34.7">23</text>
<text x="75.4" y="44.3">7</text>
<text x="179.8" y="46.2">DETAIL A</text>
<text x="264.9" y="42.7">17</text>
<text x="344.1" y="44.2">21</text>
<text x="174.6" y="50.7">MĚŘÍTKO 1 : 1</text>
<text x="75.3" y="57.5">6</text>
<text x="344.1" y="57.5">19</text>
<text x="75.4" y="69">5</text>
<text x="344.1" y="70.3">18</text>
<text x="74.1" y="81.9">24</text>
<text x="344.1" y="83.3">15</text>
<text x="305.3" y="86.2">A</text>
<text x="75.4" y="95">3</text>
<text x="344.1" y="96.4">17</text>
<text x="62.3" y="112.5" transform="rotate(-90 62.3 112.5)">96,50</text>
<text x="344.1" y="109.3">23</text>
<text x="344.1" y="122.3">10</text>
<text x="344.1" y="135.4">16</text>
<text x="174.8" y="148.8">11</text>
<text x="192.4" y="148.8">8</text>
<text x="223.7" y="148.8">12</text>
<text x="249.2" y="148.8">9</text>
<text x="344.1" y="148.4">13</text>
<text x="75.4" y="154.5">4</text>
<text x="344.1" y="161.4">20</text>
<text x="344.1" y="174.4">22</text>
<text x="253.4" y="251.7">Jakub Dokulil</text>
<text x="361.5" y="251.7">List 3/4</text>
<text x="292.9" y="264.9">Výkres sestavy</text>
<text x="345" y="264.9">Sestava pro fotografování</text>
</g>
<g font-size="3.3">
<text x="230.8" y="236.2">Drsnost povrchu</text>
<text x="285.3" y="236.2">Hrany</text>
<text x="302" y="236.2">0,1</text>
<text x="319.4" y="238.4">0,1</text>
<text x="336.4" y="236.2">Měřítko</text>
<text x="359.7" y="236.9">Přesnost: ISO 2768 - fH</text>
<text x="231.1" y="257.9">Polotovar</text>
<text x="336.4" y="257.9">Název</text>
<text x="336.4" y="274.3">Číslo dokumentu</text>
</g>
<g font-size="3.2">
<text x="231.1" y="250.7">Kreslil:</text>
<text x="285" y="250.7">Materiál:</text>
<text x="285" y="257.9">Druh dokumentu:</text>
<text x="231.1" y="274.3">Datum vydání</text>
</g>
</svg>
